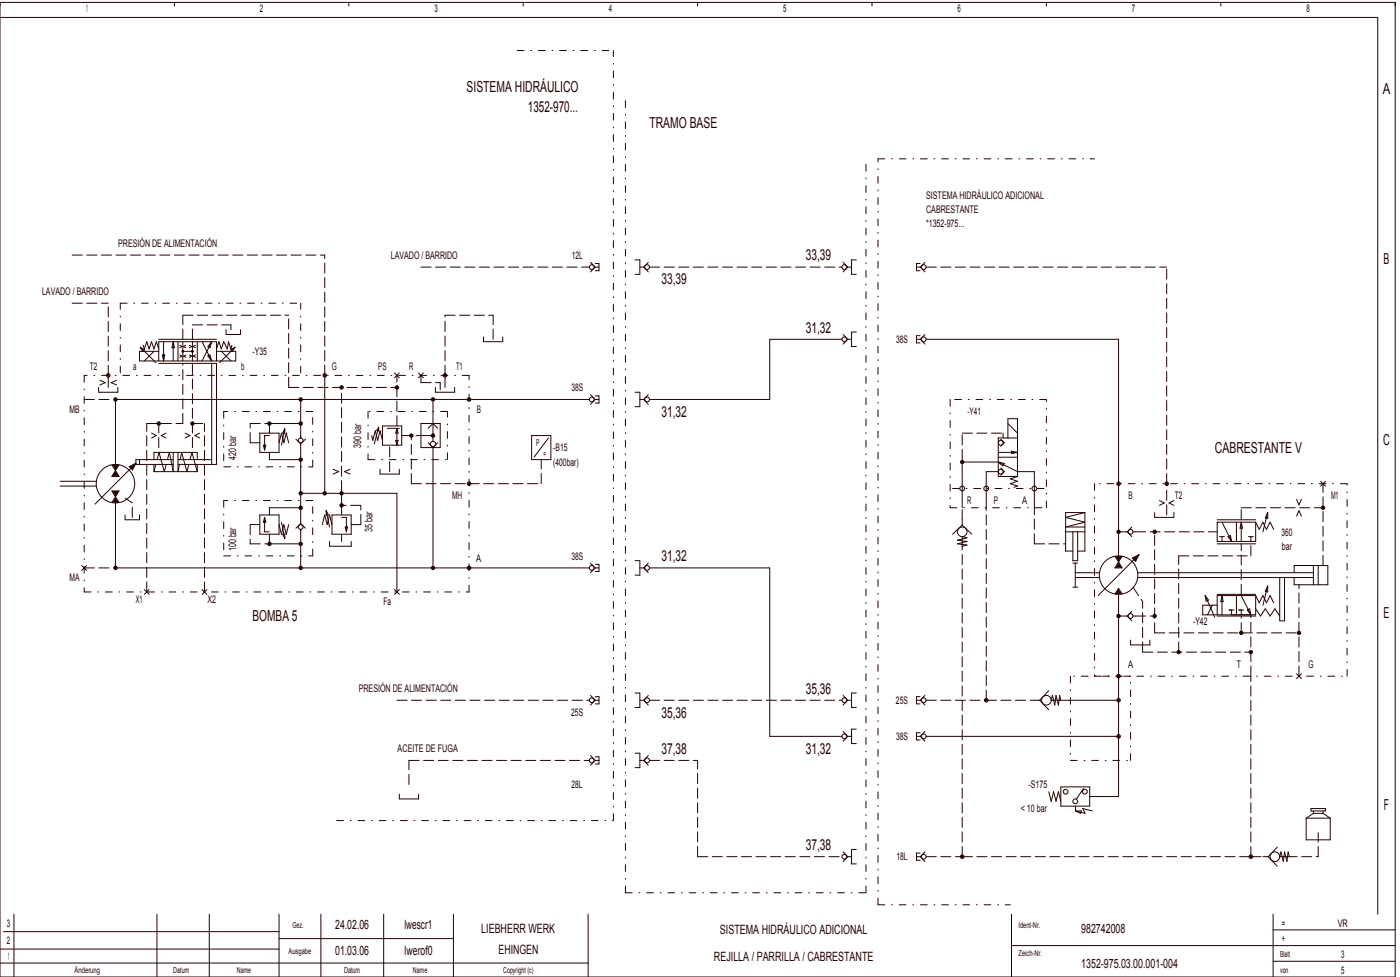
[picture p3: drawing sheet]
<svg xmlns="http://www.w3.org/2000/svg" width="582mm" height="406mm" viewBox="0 0 582 406" stroke-linecap="round" stroke-linejoin="round" font-family="sans-serif">
<g fill="none" stroke="#240000" stroke-width=".42">
<path d="M0 1h580v405h-580zM0 7.2h572.8v372.7M72.5 1v1.5M145 1v1.5M217.5 1v1.5M290 1v1.5M362.5 1v1.5M435 1v1.5M507.5 1v1.5M245.5 109l1.9 2M247.4 111h1.6M247.4 111l-1.9 2"/>
<path d="M247.5 109.5h1.5v3h-1.5M264 108h2v6h-2M266 111h1.6M267.6 111l1.9 2M269.5 109l-1.9 2M350.5 109l1.9 2M352.4 111h1.6M352.4 111l-1.9 2M356 108h-2v6h2M381 111h1.6M382.5 109.5h-1.5v3h1.5M382.6 111l1.9 2"/>
<path d="M384.5 109l-1.9 2M94 137v2h6v-2M350.5 139l1.9 2M356 138h-2v6h2M382.5 139.5h-1.5v3h1.5M384.5 139l-1.9 2M41.5 158l2.3 1-2.3 1M48.5 158l-2.3 1 2.3 1M58.3 144.3l6.5 6.4M58.3 144.3l1.8 1.1-.8 .7zM59.5 143.5l.5 1.5 1-3 1 3 1-3 1 3 1-3 1 3M64 146l-4 4"/>
<path d="M66 146h-8v4h40v-4h-8M66 150v-8h24v8M66 151h24v42h-16M66 141h24M67.5 147.5h1l-.5 2.5zM68 142v8M72 142v8M72 142l.5 2.5h-1zM74 142v8M74.8 147.5l.9 .5-.9 .5M74.8 143.5l.9 .5-.9 .5M76 146h4"/>
<path d="M76 142v8M77.3 147.5l-1 .5 1 .5M77.3 143.5l-1 .5 1 .5M78.7 147.5l1 .5-1 .5M78.7 143.5l1 .5-1 .5M80 142v8M81.3 147.5l-1 .5 1 .5M81.3 143.5l-1 .5 1 .5M82 142v8M84 142l4 8M86.4 147.9l.9-.4 .7 2.5zM88 142l-4 8"/>
<path d="M88 142l-.7 2.5-.9-.4zM88 151v42M92 146l4 4M95.9 145.3l1.8-1-1.1 1.7zM96.4 143.5l-.4 1.5-1-3-.5 3-1.5-3-1 3-1-3-1 3M97.7 144.3l-6.4 6.4M135 156v48M164 155l2 2M166 155l-2 2M174 155l2 2M176 155l-2 2M201 140v2h8v-2"/>
<path d="M350 141h-30v25h-50M352.4 141h1.6M352.4 141l-1.9 2M381 141h1.6M382.6 141l1.9 2M385 141h80v92.5M41 161v2h8v-2M63 180l2 1-2 1M69 180l-2 1 2 1M77 180l2 1-2 1M83 180l-2 1 2 1M108 180h8v8h-8z"/>
<path d="M118.4 178.2v1.9l-.9-.1zM118.4 178.2l-1.4 6.8M125 166v16M125 176h-13v4M157.4 177.6l-.8 1.3 .8 .2v-1.6l-1.8 7M159 177h8v8h-8zM161 178h5M165 178v7M165 178l.5 2h-1zM175 176h8v10h-8zM178 178l2-2 2 2M180 167v16.4"/>
<path d="M181 161v2h8v-2M245 166h-197v29.5M245.5 164l1.9 2M247.4 166h1.6M247.4 166l-1.9 2M247.5 164.5h1.5v3h-1.5M264 163h2v6h-2M266 166h1.6M267.6 166l1.9 2M269.5 164l-1.9 2M419 176l4 4M25 200h15"/>
<path d="M46.5 193.2l1.5 2.3M46.9 193.3h2.2l-1.1 1.7zM47.4 193.6h1.2l-.6 .8zM47.8 197.2h.4zM47.9 193.9h.1M48 195.5l1.5 2.5h-3zM48 196.1l1 1.6h-2zM48 196.7l.5 .7h-1zM49.5 193.2l-1.5 2.3M53.7 193.9l2.8-1.4-1.4 2.8zM54.2 194l1.6-.8-.8 1.6zM54.7 194.1l.4-.2-.2 .5z"/>
<path d="M56.5 192.5l-17 17M58 191v2M64 191v-3h18v3M64 193v3M64 196h18M64.8 193l-.8 3M65.3 191l.8-3 2.2 8 .8-3M72 188v8l-1.6-8-.8 3M72 191h-15.5v2h15.5M74 188v8l.6-3M74 191h14M74.9 191l.6-3 2.2 8 .8-3"/>
<path d="M79 191l.8-3 2.2 8M82 193v3M109.5 185h1l-.5 2zM112 181h-2v6M112 188v3h13M116 184l1-4 1 4 1-4 1 4M123 182.5l2 1.9M125 184.4v33.2M127 182.5l-2 1.9M138.5 195l2.3 1-2.3 1M145.5 195l-2.3 1 2.3 1M154.5 181l.5 2 1-4 1 4 1-4 1 4"/>
<path d="M158 195v2h8v-2M164.5 183h1l-.5 2zM175 181h5M178 184l2 2M180 186v49M182 184l-2 2M221 181h8v10h-8zM228 182l-6 8M415 188h8M415 196h-5v15M415 192l8 4h7v15M415 190h8"/>
<path d="M415 192l2.5 .6-.6 1-1.9-1.5M415 192h-15v19M416 194.5l1.5 1.5-1.5 1.5M416 182.5l1.5 1.5-1.5 1.5M419 182v-8h4v24M420.5 187.5l2.5 .5-2.5 .5zM423 182h-8v16h8M423 198l-3 1 3 1-3 1 3 1-1.5 .5M549 200l2 2M551 200l-2 2M25 202h15M46.5 204h3l-1.5 2.5z"/>
<path d="M47 204.3h2l-1 1.6zM47.5 204.6h1l-.5 .7zM47.8 204.8h.4h-.3M48 209v27h197M48 207.1l1 1.6h-2zM48 207.6l.5 .8h-1zM48 207.9l.2 .3h-.4zM48 206.5l1.5 2.3M48 206.5l-1.5 2.3M52 214v2h6v-2M108 214h8v8h-8zM110 215v6h2"/>
<path d="M110 215l.5 2h-1zM116 218l1 4 1-4 1 4 1-4M117 217l1.4 6.8M125 217.6l-2 1.9M125 217.6l2 1.9M125 220v16M125 205h40v41M125 211h-13v3M134 218l1-4 1 4 1-4 1 4M135.6 212.2l.9 1.8-.9 .1zM135.6 212.2l1.4 6.8M138 214h8v8h-8z"/>
<path d="M142 215h2v6M142 205v9M143.5 219h1l-.5 2zM400 216v2.2M400 218.2l-4 3.8M400 218.2l4 3.8M451 213l-8 2 8 2-8 2h8M451 213h-8v16h3M451 213v16h-3M470.5 219l-1.9 2M480 213v2h8v-2M482 208l2 1-2 1"/>
<path d="M488 208l-2 1 2 1M506 217h16v8h-16zM506 216h16M508 217l4 8M514 217v8M516 217v8M516 217l.5 2.5h-1zM522 217l1.5 3 1.5-3 1.5 3 1.5-3 1.5 3M527 213v2.5l-1-.3zM527 213l-2 8M539 214.5l1-2.3 1 2.3M539 207.5l1 2.3 1-2.3"/>
<path d="M34 235l2 2M36 235l-2 2M112 222v4h13M117.5 222l.9-.1v1.9zM137 225v2h9v-2M142 222v3M245.5 234l1.9 2M247.4 236h1.6M247.4 236l-1.9 2M247.5 234.5h1.5v3h-1.5M264 233h2v6h-2M266 236h1.6"/>
<path d="M267.6 236l1.9 2M269.5 234l-1.9 2M270 236h50v70h30M400 226v-3l2 .5-4 1 4 .5-4 1 4 .5-2 .5M443 221h8M446 221v12h2v-12M446 234h2M447 234v10M447 240h10M447 238h10M463.5 231.2l1.5 2.3M463.9 231.3h2.2l-1.1 1.7z"/>
<path d="M464.4 231.6h1.2l-.6 .8zM464.9 231.9h.1M465 233.5l1.5 2.5h-3zM465 234.1l1 1.6h-2zM465 234.7l.5 .7h-1zM465 235l.2 .2h-.4zM466.5 231.2l-1.5 2.3M468 221h.6M468.6 221l1.9 2M470.7 231.9l2.8-1.4-1.4 2.8zM471 221h1M471.2 232l1.6-.8-.8 1.6z"/>
<path d="M471.7 232.1l.4-.2-.2 .5zM473 240h73M473 238h73M473.5 230.5l-17 17M506 226h16M507 223h2M508 223v2M510.5 223l1-.5 .5 2.5zM519 223h2M520 223v2M532 240v18h2v-18M538 238v-3h14v8h-14v-3"/>
<path d="M546 235v8M548 235v8M60 245l2 2M62 245l-2 2M84 245l2 2M86 245l-2 2M164 245l2 2M166 245l-2 2M446 244h2M463.5 246.8l1.5-2.3 1.5 2.3M465 247v84h-12M465 245.1l1 1.6h-2z"/>
<path d="M465 245.6l.5 .8h-1zM465 245.9l.2 .3h-.4zM468 256h.6M468.6 256l1.9 2M470.5 254l-1.9 2M471 256h1M501 247.5l4 9M501 247.5l1.4 1.9-1 .4zM504 251.5l-2 4M506 256h16M506 247h16M508 247.5v8"/>
<path d="M508 247.5l.5 2.5h-1zM511 253.5h2M512 253.5v2M514 247.5v8M515 253.5h2M516 253.5v2M516 247.5l4 8M518.5 253.5l1-.5 .5 2.5zM522 247.5v8h-22v-4h6M522 247.5h-16v8M522 247.5l1.5 3 1.5-3 1.5 3 1.5-3 1.5 3M522 253l2 3 2-3 2 3 2-3 2 3"/>
<path d="M527 243.5l-2 8M527 243.5v2.5l-1-.3zM470 266v2h8v-2M539 280l2 2M541 280l-2 2M245.5 289l1.9 2M247.4 291h1.6M247.4 291l-1.9 2M247.5 289.5h1.5v3h-1.5M264 288h2v6h-2M266 291h1.6M267.6 291l1.9 2"/>
<path d="M269.5 289l-1.9 2M350.5 289l1.9 2M352.4 291h1.6M352.4 291l-1.9 2M356 288h-2v6h2M381 291h1.6M382.5 289.5h-1.5v3h1.5M382.6 291l1.9 2M384.5 289l-1.9 2M430 291h2.2M432.2 291l3.8 4M436 287l-3.8 4"/>
<path d="M441 291l-.5-2-.5 4-1-4-.5 4-1-4-.5 2h28M245.5 314l1.9 2M247.4 316h1.6M247.4 316l-1.9 2M247.5 314.5h1.5v3h-1.5M264 313h2v6h-2M266 316h1.6M267.6 316l1.9 2M269.5 314l-1.9 2M350.5 304l1.9 2M352.4 306h1.6M352.4 306l-1.9 2"/>
<path d="M356 303h-2v6h2M381 306h1.6M382.5 304.5h-1.5v3h1.5M382.6 306l1.9 2M384.5 304l-1.9 2M385 306h80M166 330v2h8v-2M436 329l1 4 1-4 1 4 1-4 1 4M441 327h12v8h-12zM447.1 335v2M447.1 337h2.5l-.4 1zM447.1 337l4 1-1-2 4 1"/>
<path d="M450.4 327.7l-2.9 4.3M543 340v9h10v-9M543 340h10M545 336h6v1h-6zM546 337v1M546 338h4M546 338l-3 2M550 337v1M550 338l3 2M350.5 354l1.9 2M352.4 356h1.6M352.4 356l-1.9 2"/>
<path d="M356 353h-2v6h2M381 356h1.6M382.5 354.5h-1.5v3h1.5M382.6 356l1.9 2M384.5 354l-1.9 2M525 356h2.2M527.2 356l3.8 4M531 352l-3.8 4M535 356h-3l.5-2 1 4 .5-4 1 4 .5-4 .5 2M5.8 379.9v26.1M65.2 379.9v26.1M87 379.9v26.1"/>
<path d="M116 379.9v26.1M133.4 379.9v26.1M159.5 379.9v26.1M188.5 379.9v26.1M244.5 379.9v26.1M420.5 379.9v26.1M529.2 379.9v26.1M0 394.4h116M1.4 387.1h114.6M116 390h72.5M420.5 392.9h159.5M529.2 399.5h50.8"/>
<path d="M529.2 386.4h50.8M0 400.2h244.5"/>
<circle cx="246" cy="111" r="1"/>
<circle cx="269" cy="111" r="1"/>
<circle cx="351" cy="111" r="1"/>
<circle cx="384" cy="111" r="1"/>
<circle cx="45" cy="156" r=".75"/>
<circle cx="45" cy="156" r=".38"/>
<circle cx="76" cy="146" r=".35"/>
<circle cx="76" cy="146" r=".1"/>
<circle cx="76" cy="146" r=".25"/>
<circle cx="80" cy="146" r=".35"/>
<circle cx="80" cy="146" r=".1"/>
<circle cx="80" cy="146" r=".25"/>
<circle cx="135" cy="156" r=".75"/>
<circle cx="135" cy="156" r=".38"/>
<circle cx="185" cy="156" r=".75"/>
<circle cx="185" cy="156" r=".38"/>
<circle cx="351" cy="141" r="1"/>
<circle cx="384" cy="141" r="1"/>
<circle cx="48" cy="166" r=".7"/>
<circle cx="48" cy="166" r=".5"/>
<circle cx="48" cy="166" r=".2"/>
<circle cx="66" cy="176" r=".5"/>
<circle cx="66" cy="176" r=".7"/>
<circle cx="66" cy="176" r=".2"/>
<circle cx="80" cy="176" r=".7"/>
<circle cx="80" cy="176" r=".5"/>
<circle cx="80" cy="176" r=".2"/>
<circle cx="112" cy="176" r=".5"/>
<circle cx="112" cy="176" r=".7"/>
<circle cx="112" cy="176" r=".2"/>
<circle cx="125" cy="166" r=".5"/>
<circle cx="125" cy="176" r=".5"/>
<circle cx="125" cy="176" r=".7"/>
<circle cx="125" cy="166" r=".7"/>
<circle cx="125" cy="166" r=".2"/>
<circle cx="125" cy="176" r=".2"/>
<circle cx="142" cy="161" r=".7"/>
<circle cx="142" cy="161" r=".5"/>
<circle cx="142" cy="161" r=".2"/>
<circle cx="165" cy="161" r=".7"/>
<circle cx="165" cy="161" r=".5"/>
<circle cx="165" cy="161" r=".2"/>
<circle cx="180" cy="166" r=".5"/>
<circle cx="180" cy="166" r=".7"/>
<circle cx="180" cy="166" r=".2"/>
<circle cx="195" cy="166" r=".75"/>
<circle cx="195" cy="166" r=".38"/>
<circle cx="246" cy="166" r="1"/>
<circle cx="269" cy="166" r="1"/>
<circle cx="125" cy="191" r=".5"/>
<circle cx="125" cy="183" r="1"/>
<circle cx="125" cy="191" r=".7"/>
<circle cx="125" cy="191" r=".2"/>
<circle cx="171" cy="181" r=".5"/>
<circle cx="171" cy="181" r=".7"/>
<circle cx="171" cy="181" r=".2"/>
<circle cx="180" cy="184.5" r="1.1"/>
<circle cx="180" cy="181" r=".5"/>
<circle cx="180" cy="181" r=".7"/>
<circle cx="180" cy="181" r=".3"/>
<circle cx="400" cy="192" r=".7"/>
<circle cx="400" cy="192" r=".5"/>
<circle cx="400" cy="192" r=".2"/>
<circle cx="416" cy="196" r="1"/>
<circle cx="416" cy="184" r="1"/>
<circle cx="48" cy="201" r="8"/>
<circle cx="125" cy="211" r=".5"/>
<circle cx="125" cy="205" r=".5"/>
<circle cx="125" cy="219" r="1"/>
<circle cx="125" cy="211" r=".7"/>
<circle cx="125" cy="205" r=".7"/>
<circle cx="125" cy="211" r=".2"/>
<circle cx="125" cy="205" r=".2"/>
<circle cx="135" cy="205" r=".7"/>
<circle cx="135" cy="205" r=".5"/>
<circle cx="135" cy="205" r=".2"/>
<circle cx="142" cy="210" r=".7"/>
<circle cx="142" cy="205" r=".7"/>
<circle cx="142" cy="210" r=".5"/>
<circle cx="142" cy="205" r=".5"/>
<circle cx="142" cy="210" r=".2"/>
<circle cx="142" cy="205" r=".2"/>
<circle cx="195" cy="201" r=".75"/>
<circle cx="195" cy="201" r=".38"/>
<circle cx="400" cy="203" r="1"/>
<circle cx="410" cy="203" r="1"/>
<circle cx="430" cy="203" r="1"/>
<circle cx="465" cy="201" r=".75"/>
<circle cx="465" cy="201" r=".38"/>
<circle cx="485" cy="201" r=".75"/>
<circle cx="485" cy="201" r=".38"/>
<circle cx="550" cy="211" r=".5"/>
<circle cx="550" cy="211" r=".7"/>
<circle cx="550" cy="211" r=".2"/>
<circle cx="48" cy="236" r=".7"/>
<circle cx="48" cy="236" r=".5"/>
<circle cx="48" cy="236" r=".2"/>
<circle cx="112" cy="226" r=".5"/>
<circle cx="112" cy="226" r=".7"/>
<circle cx="112" cy="226" r=".2"/>
<circle cx="125" cy="236" r=".5"/>
<circle cx="125" cy="226" r=".5"/>
<circle cx="125" cy="226" r=".7"/>
<circle cx="125" cy="236" r=".7"/>
<circle cx="125" cy="236" r=".2"/>
<circle cx="125" cy="226" r=".2"/>
<circle cx="180" cy="236" r=".5"/>
<circle cx="180" cy="236" r=".7"/>
<circle cx="180" cy="236" r=".2"/>
<circle cx="195" cy="236" r=".75"/>
<circle cx="195" cy="236" r=".38"/>
<circle cx="246" cy="236" r="1"/>
<circle cx="269" cy="236" r="1"/>
<circle cx="400" cy="221" r="2"/>
<circle cx="465" cy="239" r="8"/>
<circle cx="465" cy="221" r=".7"/>
<circle cx="465" cy="221" r=".5"/>
<circle cx="465" cy="221" r=".2"/>
<circle cx="470" cy="221" r="1"/>
<circle cx="480" cy="221" r=".5"/>
<circle cx="480" cy="221" r=".7"/>
<circle cx="480" cy="221" r=".2"/>
<circle cx="465" cy="256" r=".5"/>
<circle cx="465" cy="256" r=".7"/>
<circle cx="465" cy="256" r=".2"/>
<circle cx="470" cy="256" r="1"/>
<circle cx="480" cy="256" r=".5"/>
<circle cx="480" cy="256" r=".7"/>
<circle cx="480" cy="256" r=".2"/>
<circle cx="490" cy="271" r=".7"/>
<circle cx="490" cy="271" r=".5"/>
<circle cx="490" cy="271" r=".2"/>
<circle cx="516" cy="263" r=".7"/>
<circle cx="516" cy="263" r=".5"/>
<circle cx="516" cy="263" r=".2"/>
<circle cx="520" cy="271" r=".5"/>
<circle cx="520" cy="271" r=".7"/>
<circle cx="520" cy="271" r=".2"/>
<circle cx="540" cy="263" r=".7"/>
<circle cx="540" cy="263" r=".5"/>
<circle cx="540" cy="263" r=".2"/>
<circle cx="246" cy="291" r="1"/>
<circle cx="269" cy="291" r="1"/>
<circle cx="351" cy="291" r="1"/>
<circle cx="384" cy="291" r="1"/>
<circle cx="410" cy="291" r=".75"/>
<circle cx="410" cy="291" r=".38"/>
<circle cx="435" cy="291" r="2"/>
<circle cx="465" cy="281" r=".75"/>
<circle cx="465" cy="291" r=".75"/>
<circle cx="465" cy="281" r=".38"/>
<circle cx="465" cy="291" r=".38"/>
<circle cx="246" cy="316" r="1"/>
<circle cx="269" cy="316" r="1"/>
<circle cx="351" cy="306" r="1"/>
<circle cx="384" cy="306" r="1"/>
<circle cx="465" cy="306" r=".75"/>
<circle cx="465" cy="306" r=".38"/>
<circle cx="443" cy="329" r="1"/>
<circle cx="447" cy="333" r="1"/>
<circle cx="451" cy="329" r="1"/>
<circle cx="351" cy="356" r="1"/>
<circle cx="384" cy="356" r="1"/>
<circle cx="400" cy="356" r=".75"/>
<circle cx="400" cy="356" r=".38"/>
<circle cx="520" cy="356" r=".75"/>
<circle cx="520" cy="356" r=".38"/>
<circle cx="530" cy="356" r="2"/>
</g>
<g fill="none" stroke="#240000" stroke-width=".42" stroke-dasharray="4.2 1.8">
<path d="M30 106h105M175 111h70M270 111h80M385 111h100M30 126h15M76 131h44M80 135h16M96 137v-2M185 131h20M45 156v-30M76 141v-10M80 141v-6"/>
<path d="M135 156v-50M175 159v-3M175 159h8M185 156v-25M205 141v-10M35 166h12M45 161v-5M61 176h15M76 176v-25M80 176h5M104 176h8M120 161v-30"/>
<path d="M120 161h45M165 177v-21M183 162v-3M185 161v-5M400 180h17M66 186v-10M80 186v-35M104 184h4M104 184v-8M162 196v-11M167 181h8M400 191v-11"/>
<path d="M417 182v-2M52 207l3 2M55 215v-6M104 218h4M104 218v8M142 204v-43M150 218h-4M150 210h-8M150 218v-8M171 201v-20M171 201h24M195 201h30"/>
<path d="M225 201v-10M400 216v-5M485 214v-13M485 201v-90M516 216v-5M516 211h34M35 236h12M104 226h8M430 226v-15M430 226h13M465 221h3M472 221h34"/>
<path d="M490 231h30M520 231v-5M550 235v-34M61 246v-70M85 246v-70M465 256h3M471 244l4 6M472 256h8M516 247v-21M475 271v-21M475 271h45M480 263v-42"/>
<path d="M480 263h60M490 271v-40M516 263v-7M165 291h80M270 291h80M385 291h25M410 291v-80M410 291h20M520 281v-25M540 281v-38M170 316h75M270 316h20"/>
<path d="M170 326v-10M290 356v-40M290 356h60M385 356h15M400 356v-130M400 356h120M520 356v-75M520 356h5M535 356h13M548 356v-10"/>
</g>
<g fill="none" stroke="#240000" stroke-width=".42" stroke-dasharray="2.8 2.8 .4 2.8">
<path d="M215 21h40M365 66h90M50 126h75M35 156v90M50 155v-29M125 155v-29M195 156h-160M93 171v23M130 171h-37M153 171v20M186 171h-33M395 166v45"/>
<path d="M435 166h-40M93 194h37M130 194v-23M153 191h33M186 191v-20M93 208v23M130 208h-37M395 211h40M396 203h38M435 211v-45M455 201v80M560 201h-105"/>
<path d="M93 231h37M130 231v-23M35 246h160M195 246v-90M445 281v35M455 281h105M470 281h-25M560 281v-80M445 316h25M470 316v-35M140 341h115M255 341v-320"/>
<path d="M260 371v-330M260 371h100M360 371v-305M365 376v-310M365 376h55"/>
</g>
<g font-size="6.3" fill="#240000">
<text x="194" y="38.2">SISTEMA HIDRÁULICO</text>
<text x="574.9" y="39.2">A</text>
<text x="219.5" y="46.7">1352­970...</text>
<text x="270" y="53.2">TRAMO BASE</text>
<text x="335" y="108.2">33,39</text>
<text x="575.2" y="109.5">B</text>
<text x="275" y="118.2">33,39</text>
<text x="335" y="138.2">31,32</text>
<text x="275" y="173.2">31,32</text>
<text x="575" y="184.9">C</text>
<text x="505" y="188.2">CABRESTANTE V</text>
<text x="275" y="233.2">31,32</text>
<text x="575.2" y="256.7">E</text>
<text x="105" y="258.2">BOMBA 5</text>
<text x="335" y="288.2">35,36</text>
<text x="275" y="298.2">35,36</text>
<text x="275" y="313.2">37,38</text>
<text x="335" y="313.2">31,32</text>
<text x="575.3" y="336.5">F</text>
<text x="335" y="353.2">37,38</text>
</g>
<g font-size="5.3" fill="#240000">
<text x="139.4" y="386.2">24.02.06</text>
<text x="168.1" y="386.2">lwescr1</text>
<text x="200.1" y="387.6">LIEBHERR WERK</text>
<text x="299.3" y="387.9">SISTEMA HIDRÁULICO ADICIONAL</text>
<text x="449.5" y="387.6">982742008</text>
<text x="139.4" y="397">01.03.06</text>
<text x="168.2" y="397">lwerof0</text>
<text x="207.3" y="396.3">EHINGEN</text>
<text x="296.8" y="399.5">REJILLA / PARRILLA / CABRESTANTE</text>
<text x="449.5" y="402.1">1352­975.03.00.001­004</text>
</g>
<g font-size="4.4" fill="#240000">
<text x="35.9" y="5.1">1</text>
<text x="108" y="5.1">2</text>
<text x="180.6" y="5.1">3</text>
<text x="253" y="5.1">4</text>
<text x="325.6" y="5.1">5</text>
<text x="398" y="5.1">6</text>
<text x="470.6" y="5.1">7</text>
<text x="543.1" y="5.1">8</text>
<text x="385" y="82.6">SISTEMA HIDRÁULICO ADICIONAL</text>
<text x="385" y="88.5">CABRESTANTE</text>
<text x="385" y="94.5">*1352­975...</text>
<text x="49.1" y="102.6">PRESIÓN DE ALIMENTACIÓN</text>
<text x="162.5" y="107.6">LAVADO / BARRIDO</text>
<text x="237.7" y="107.6">12L</text>
<text x="17.5" y="122.6">LAVADO / BARRIDO</text>
<text x="372.5" y="142.6">38S</text>
<text x="105" y="147.6">­Y35</text>
<text x="37.4" y="153.6">T2</text>
<text x="55.3" y="153.6">a</text>
<text x="100.3" y="153.6">b</text>
<text x="138" y="153.6">G</text>
<text x="157.2" y="153.6">PS</text>
<text x="170.1" y="153.6">R</text>
<text x="189.6" y="153.6">T1</text>
<text x="237.5" y="162.6">38S</text>
<text x="28.9" y="171.6">MB</text>
<text x="198.2" y="171.6">B</text>
<text x="402.2" y="172.6">­Y41</text>
<text x="150.2" y="186" transform="rotate(-90 150.2 186)">390 bar</text>
<text x="98.2" y="191" transform="rotate(-90 98.2 191)">420 bar</text>
<text x="230" y="187.6">­B15</text>
<text x="230" y="193.5">(400bar)</text>
<text x="187.9" y="207.6">MH</text>
<text x="402.1" y="209.6">R</text>
<text x="413.2" y="209.6">P</text>
<text x="425" y="209.6">A</text>
<text x="469.2" y="207.6">B</text>
<text x="488.4" y="207.6">T2</text>
<text x="553.3" y="207.6">M1</text>
<text x="154.9" y="221.2" transform="rotate(-90 154.9 221.2)">35 bar</text>
<text x="532.7" y="222.6">360</text>
<text x="98.2" y="229" transform="rotate(-90 98.2 229)">100 bar</text>
<text x="198" y="233.6">A</text>
<text x="237.5" y="232.6">38S</text>
<text x="532.9" y="228.5">bar</text>
<text x="28.9" y="241.6">MA</text>
<text x="56.5" y="250.6">X1</text>
<text x="86.3" y="250.6">X2</text>
<text x="159.4" y="251.6">Fa</text>
<text x="496" y="259.9">­Y42</text>
<text x="469" y="277.6">A</text>
<text x="514.1" y="277.6">T</text>
<text x="544" y="277.6">G</text>
<text x="149.1" y="287.6">PRESIÓN DE ALIMENTACIÓN</text>
<text x="372.5" y="292.6">25S</text>
<text x="237.5" y="297.6">25S</text>
<text x="372.5" y="307.6">38S</text>
<text x="165.3" y="312.6">ACEITE DE FUGA</text>
<text x="237.6" y="327.6">28L</text>
<text x="427.6" y="327.6">­S175</text>
<text x="424.4" y="337.6">&lt; 10 bar</text>
<text x="372.7" y="357.6">18L</text>
<text x="2.9" y="385.1">3</text>
<text x="532.9" y="385.1">=</text>
<text x="556.1" y="385.1">VR</text>
<text x="2.9" y="392.4">2</text>
<text x="532.8" y="391.7">+</text>
<text x="3.2" y="398.9">1</text>
<text x="557.5" y="398.2">3</text>
<text x="557.5" y="404.7">5</text>
</g>
<g font-size="3.9" fill="#240000">
<text x="222.8" y="185.3">P</text>
<text x="225.9" y="189.8">=</text>
</g>
<g font-size="3.4" fill="#240000">
<text x="121.6" y="385.5">Gez.</text>
<text x="423.4" y="385.5">Ident­Nr.</text>
<text x="119.9" y="396.4">Ausgabe</text>
<text x="423.4" y="397.1">Zeich­Nr.</text>
<text x="532.1" y="397.7">Blatt</text>
<text x="31" y="404.4">Änderung</text>
<text x="72" y="404.4">Datum</text>
<text x="98.4" y="404.4">Name</text>
<text x="143" y="404.4">Datum</text>
<text x="171.7" y="404.4">Name</text>
<text x="209.2" y="404.3">Copyright (c)</text>
<text x="532.1" y="404.3">von</text>
</g>
</svg>
